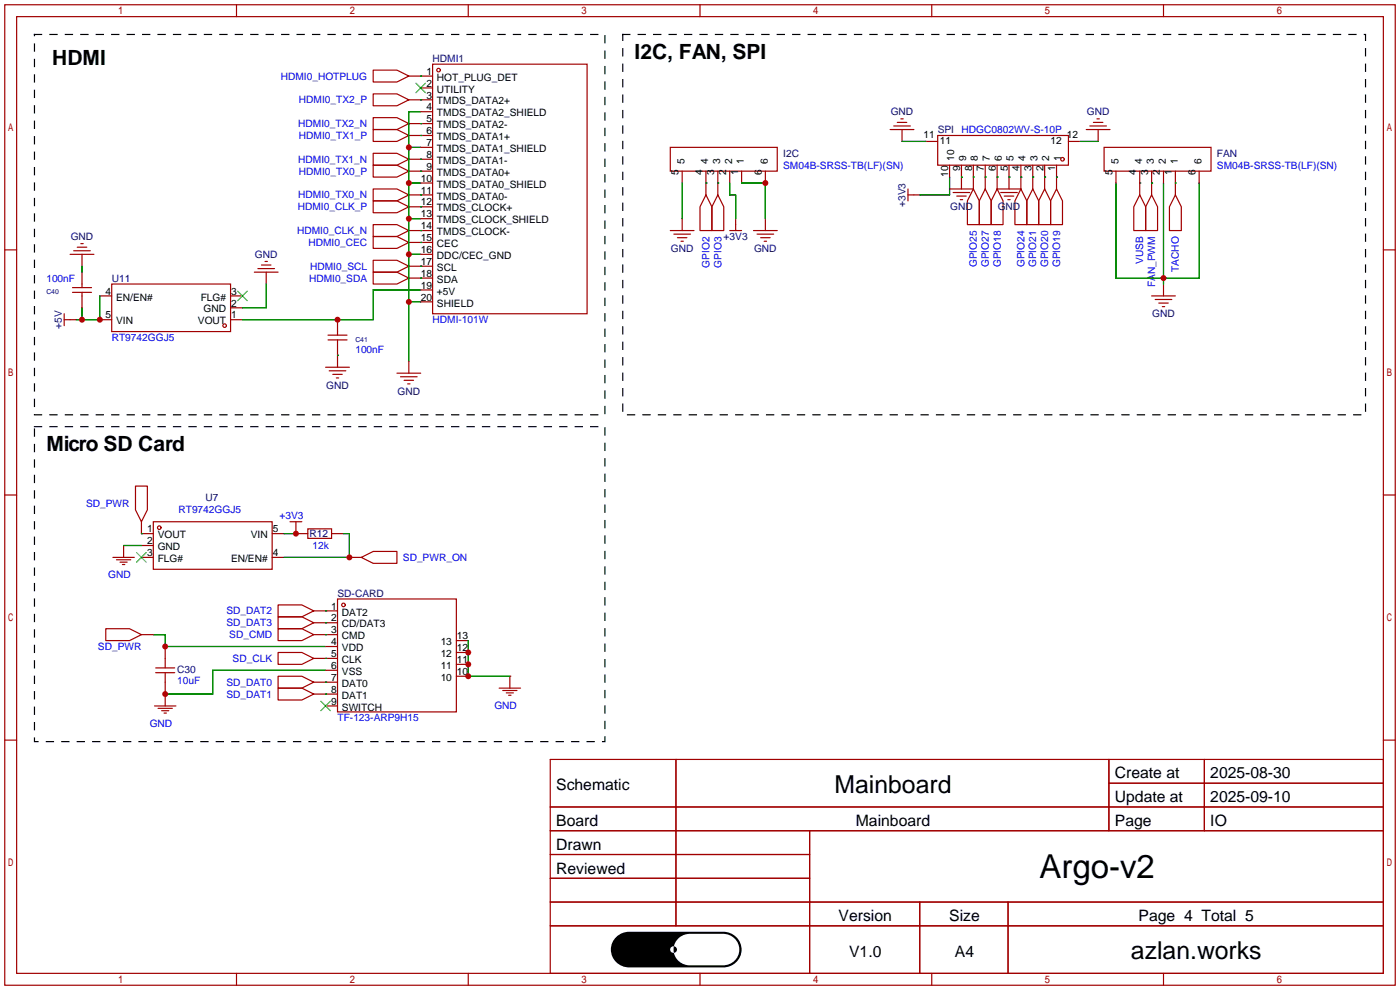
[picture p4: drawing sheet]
<svg xmlns="http://www.w3.org/2000/svg" width="299mm" height="212mm" viewBox="0 0 299 212" stroke-linecap="round" stroke-linejoin="round" font-family="sans-serif">
<g fill="none" stroke="#a10000" stroke-width=".25">
<path d="M1 1h297.2v209.6h-297.2zM3.6 3.6h292.1v204.4h-292.1zM50.5 1v2.6M100.1 1v2.6M149.6 1v2.6M199.1 1v2.6M248.7 1v2.6M1 53.4h2.6M295.7 53.4h2.5M1 105.8h2.6M295.7 105.8h2.5M1 158.2h2.6"/>
<path d="M295.7 158.2h2.5M117.6 162.3h178.1v45.7h-178.1zM117.6 172.5h178.1M117.6 177.5h178.1M144.5 162.3v35.6M173 177.5v30.5M237 162.3v15.2M237 167.4h58.7M257.4 162.3v15.2M117.6 182.6h55.4M117.6 192.8h178.1M117.6 187.7h55.4"/>
<path d="M117.6 197.9h178.1M196.6 192.8v15.2M215.4 192.8v15.2M50.5 208v2.6M100.1 208v2.6M149.6 208v2.6M199.1 208v2.6M248.7 208v2.6"/>
</g>
<path d="M131.7 200.3a4 4 0 0 1 2.8-1.2h20.1a3.8 3.8 0 0 1 3.9 3.8 3.8 3.8 0 0 1-3.9 3.9h-20.1a3.8 3.8 0 0 1-3.6-2.3 3.8 3.8 0 0 1 .8-4.2z" fill="#000"/>
<path d="M143.4 202.4l.6-.2v1.4a.71 .71 0 0 1-.7-.3 .71 .71 0 0 1 .1-.9zM145 200.6a3.5 3.5 0 0 1 2.4-1h7.1a3.4 3.4 0 0 1 3.5 3.3 3.4 3.4 0 0 1-3.5 3.4h-7.1a3.5 3.5 0 0 1-3.4-2.7 .71 .71 0 0 0 .7-.7 .71 .71 0 0 0-.7-.7l.2-.6z" fill="#fff"/>
<g fill="none" stroke="#a10000" stroke-width=".25">
<path d="M79.8 15h5l2.6 1.3-2.6 1.2h-5zM87.4 16.3h5.1M89.9 18.8h2.6M92.5 13.7h33v53.4h-33zM79.8 35.3h5l2.6 1.3-2.6 1.2h-5zM79.8 32.8h5l2.6 1.2-2.6 1.3h-5zM79.8 27.7h5l2.6 1.3-2.6 1.2h-5zM79.8 25.1h5l2.6 1.3-2.6 1.3h-5zM79.8 20.1h5l2.6 1.2-2.6 1.3h-5zM87.4 36.6h5.1M87.4 34h5.1M87.4 29h5.1"/>
<path d="M87.4 26.4h5.1M87.4 21.3h5.1M89.9 23.9h2.6M89.9 31.5h2.6M89.9 39.1h2.6M143.3 31.5h22.8v5.1h-22.8zM145.8 36.6v2.5M150.9 36.6v5.1M153.4 36.6v5.1M156 36.6v2.5M158.5 36.6v2.5M163.6 36.6v2.5"/>
<path d="M190.2 27.7h5.1M191 26.9h3.6M191.8 26.2h2M192.5 25.4h.5M192.8 27.7v2.5M197.9 30.2h2.5M200.4 29h27.9v6.3h-27.9zM202.9 35.3v2.5M205.5 35.3v5.1M208 35.3v5.1M210.6 35.3v5.1M213.1 35.3v5.1"/>
<path d="M215.6 35.3v5.1M218.2 35.3v5.1M220.7 35.3v5.1M223.3 35.3v5.1M225.8 35.3v5.1M228.3 30.2h2.6M232.2 27.7h5M232.9 26.9h3.6M233.7 26.2h2M234.4 25.4h.5M234.7 27.7v2.5M236 31.5h22.8v5.1h-22.8z"/>
<path d="M238.5 36.6v2.5M243.6 36.6v5.1M246.1 36.6v5.1M248.7 36.6v2.5M251.2 36.6v5.1M256.3 36.6v2.5M15 54.4h5.1M15.7 53.6h3.6M16.5 52.8h2M17.3 52.1h.5M17.5 54.4v2.5M17.5 58.2v3.3"/>
<path d="M54.4 58.2h5M55.1 57.4h3.6M55.9 56.6h2M56.6 55.9h.5M56.9 58.2v2.5M79.8 50.5h5l2.6 1.3-2.6 1.3h-5zM79.8 58.2h5l2.6 1.2-2.6 1.3h-5zM79.8 55.6h5l2.6 1.3-2.6 1.3h-5zM79.8 42.9h5l2.6 1.3-2.6 1.3h-5zM79.8 48h5l2.6 1.3-2.6 1.2h-5zM79.8 40.4h5l2.6 1.3-2.6 1.2h-5zM87.4 51.8h5.1"/>
<path d="M87.4 59.4h5.1M87.4 56.9h5.1M87.4 44.2h5.1M87.4 49.3h5.1M87.4 41.7h5.1M89.9 54.4h2.6M89.9 46.7h2.6M143.3 49.3h5M144 50h3.6M144.8 50.8h2M145.5 51.6h.5M145.8 46.7v2.6"/>
<path d="M150.9 41.7l1.2 2.5v5.1h-2.5v-5.1zM153.4 41.7l1.3 2.5v5.1h-2.6v-5.1zM156 49.3h2.5M157.2 46.7v2.6M161 49.3h5.1M161.8 50h3.6M162.6 50.8h2M163.3 51.6h.5M163.6 46.7v2.6M194.1 41.7h2.5M194.1 40.4v2.5M202.9 40.4h5.1"/>
<path d="M203.7 41.1h3.6M204.5 41.9h2M205.2 42.7h.5M208 40.4l1.3 2.5v5.1h-2.5v-5.1zM210.6 40.4l1.2 2.5v5.1h-2.5v-5.1zM213.1 40.4l1.3 2.5v5.1h-2.6v-5.1zM213.1 40.4h5.1M213.9 41.1h3.5M214.6 41.9h2.1M215.4 42.7h.5M218.2 40.4l1.3 2.5v5.1h-2.6v-5.1zM220.7 40.4l1.3 2.5v5.1h-2.5v-5.1z"/>
<path d="M223.3 40.4l1.2 2.5v5.1h-2.5v-5.1zM225.8 40.4l1.3 2.5v5.1h-2.6v-5.1zM243.6 41.7l1.3 2.5v5.1h-2.6v-5.1zM246.1 41.7l1.3 2.5v5.1h-2.5v-5.1zM251.2 41.7l1.3 2.5v5.1h-2.6v-5.1zM13.7 68.3h2.6M13.7 67.1v2.5M15.5 62.5h4.1M15.5 61.5h4.1M17.5 62.5v3.3M21.3 68.3h2.6M21.3 63.2h2.6"/>
<path d="M23.9 60.7h25.4v10.2h-25.4zM49.3 68.3h2.5M49.3 65.8h2.5M49.3 63.2h2.5M69.6 78.5h5.1M70.1 72.6h4.1M70.1 71.6h4.1M70.4 79.2h3.5M72.1 68.3v3.3M72.1 72.6v5.9M84.8 79.8h5.1M87.4 77.2v2.6"/>
<path d="M89.9 62h2.6M89.9 64.5h2.6M246.1 63.2h5.1M246.9 64h3.5M247.6 64.8h2.1M248.4 65.5h.5M248.7 60.7v2.5M71.1 80h2.1M71.9 80.8h.5M85.6 80.5h3.6M86.4 81.3h2M87.1 82h.5"/>
<path d="M24.1 119.1h4.6M24.9 119.6h3M26.4 116.6h.1M26.4 116.6v2.5M29 103.9h2.5v5.1l-1.3 2.5-1.2-2.5zM30.2 111.5v2.5h2.6M30.2 116.6h2.6M30.2 119.1h2.6M32.8 111.5h25.4v10.2h-25.4zM58.2 114h2.5M58.2 119.1h2.5M62 111.5h2.5"/>
<path d="M63.2 114h.1M63.2 114h2.6M63.2 111.5v2.5M65.8 113h5.1v2.1h-5.1zM70.9 114h2.5M74.7 119.1h2.5M77.2 119.1l2.6-1.2h5v2.5h-5zM22.6 134.4h5.1l2.5 1.2-2.5 1.3h-5.1zM25.7 120.1h1.5M26.2 120.6h.5M30.2 135.6h2.6M35.3 138.2v4.5"/>
<path d="M59.4 131.8h5.1l2.6 1.3-2.6 1.3h-5.1zM59.4 129.3h5.1l2.6 1.3-2.6 1.2h-5.1zM59.4 134.4h5.1l2.6 1.2-2.6 1.3h-5.1zM59.4 139.4h5.1l2.6 1.3-2.6 1.3h-5.1zM67.1 135.6h5M67.1 133.1h5M67.1 130.6h5M69.6 138.2h2.5M72.1 128h25.4v24.1h-25.4zM97.5 139.4h2.6M97.5 136.9h2.6M33 150.9h4.6"/>
<path d="M33.3 142.7h4M33.3 143.8h4M33.8 151.4h3M34.5 151.9h1.6M35.1 152.4h.5M35.3 148.3h.1M35.3 143.8v7.1M59.4 144.5h5.1l2.6 1.3-2.6 1.3h-5.1zM59.4 147.1h5.1l2.6 1.2-2.6 1.3h-5.1zM67.1 145.8h5M67.1 148.3h5M67.1 140.7h5"/>
<path d="M69.6 150.9h2.5M69.6 143.3h2.5M97.5 144.5h2.6M97.5 142h2.6M106.7 147.1h4.6M107.4 147.6h3.1M108.2 148.1h1.5M108.7 148.6h.5M109 144.5h.1M109 144.5v2.6"/>
<circle cx="93.7" cy="15" r=".38"/>
<circle cx="227.1" cy="34" r=".38"/>
<circle cx="48" cy="69.6" r=".38"/>
<circle cx="34" cy="112.8" r=".38"/>
<circle cx="73.4" cy="129.3" r=".38"/>
</g>
<path d="M88.9 17.8l2 2M90.9 17.8l-2 2M50.8 62.2l2 2.1M52.8 62.2l-2 2.1M29.2 118.1l2 2M31.2 118.1l-2 2M68.6 149.9l2 2M70.6 149.9l-2 2" fill="none" stroke="#3c3" stroke-width=".25"/>
<g fill="none" stroke="#008700" stroke-width=".25">
<path d="M89.9 16.3h.1M87.4 39.1h2.5M87.4 31.5h2.5M89.9 36.6h.1M89.9 34h.1M89.9 29h.1M89.9 26.4h.1M89.9 21.3h.1M89.9 23.9h-2.5v53.3M145.8 39.1v7.6M150.9 39.1h.1M153.4 39.1h.1"/>
<path d="M156 39.1v2.6h1.2v5M158.5 39.1h5.1v7.6M192.8 30.2h5.1M202.9 37.8v3.9h-6.3M205.5 37.8h.1M208 37.8h.1M210.6 37.8h.1M213.1 37.8h.1M215.6 37.8h.1M218.2 37.8h.1M220.7 37.8h.1M223.3 37.8h.1"/>
<path d="M225.8 37.8h.1M230.9 30.2h3.8M238.5 39.1v20.3h17.8v-20.3M243.6 39.1h.1M246.1 39.1h.1M248.7 39.1v21.6M251.2 39.1h.1M17.5 56.9v1.3M87.4 54.4h2.5M87.4 46.7h2.5M89.9 51.8h.1M89.9 59.4h.1"/>
<path d="M89.9 56.9h.1M89.9 44.2h.1M89.9 49.3h.1M89.9 41.7h.1M17.5 65.8v2.5M21.3 63.2v5.1h-5M56.9 60.7v5.1h-5.1M72.1 75.9h.1M87.4 64.5h2.5M89.9 62h-10.1v6.3h-28M26.4 116.6h3.8M30.2 114h.1"/>
<path d="M60.7 114h2.5M73.4 114h1.3v5.1h-14M32.8 135.6h2.5v2.6h34.3M69.6 133.1h.1M69.6 130.6h.1M69.6 135.6h.1M100.1 136.9v7.6h8.9M69.6 145.8h.1M69.6 148.3h.1M69.6 140.7h.1M69.6 143.3h-24.1v5h-10.2"/>
</g>
<path d="M7.4 7.4h121.9v81.2h-121.9zM133.1 7.4h158.7v81.2h-158.7zM7.4 91.2h121.9v67.3h-121.9z" fill="none" stroke="#000" stroke-width=".25" stroke-dasharray="1.5 1.8"/>
<g fill="#c00">
<circle cx="74.7" cy="119.1" r=".63"/>
<circle cx="63.2" cy="114" r=".63"/>
<circle cx="35.3" cy="138.2" r=".63"/>
<circle cx="35.3" cy="148.3" r=".63"/>
<circle cx="21.3" cy="68.3" r=".63"/>
<circle cx="17.5" cy="68.3" r=".63"/>
<circle cx="72.1" cy="68.3" r=".63"/>
<circle cx="87.4" cy="64.5" r=".63"/>
<circle cx="87.4" cy="54.4" r=".63"/>
<circle cx="87.4" cy="46.7" r=".63"/>
<circle cx="87.4" cy="39.1" r=".63"/>
<circle cx="87.4" cy="31.5" r=".63"/>
<circle cx="100.1" cy="144.5" r=".63"/>
<circle cx="100.1" cy="142" r=".63"/>
<circle cx="100.1" cy="139.4" r=".63"/>
<circle cx="248.7" cy="59.4" r=".63"/>
<circle cx="163.6" cy="39.1" r=".63"/>
</g>
<text font-size="7.1" x="222.1" y="187.7">Argo-v2</text>
<g font-size="5.3">
<text x="178.4" y="169.4">Mainboard</text>
<text x="241.7" y="205">azlan.works</text>
</g>
<g font-size="4.5">
<text x="11.2" y="13.9">HDMI</text>
<text x="135.6" y="12.7">I2C, FAN, SPI</text>
<text x="9.9" y="96.5">Micro SD Card</text>
</g>
<g font-size="3.4">
<text x="238.3" y="166.4">Create at</text>
<text x="258.7" y="166.4">2025-08-30</text>
<text x="118.9" y="168.9">Schematic</text>
<text x="238.3" y="171.5">Update at</text>
<text x="258.7" y="171.5">2025-09-10</text>
<text x="118.9" y="176.5">Board</text>
<text x="182.9" y="176.5">Mainboard</text>
<text x="238.3" y="176.5">Page</text>
<text x="258.7" y="176.5">IO</text>
<text x="118.9" y="181.6">Drawn</text>
<text x="118.9" y="186.7">Reviewed</text>
<text x="179.2" y="196.9">Version</text>
<text x="202.9" y="196.9">Size</text>
<text x="243.4" y="196.9">Page 4 Total 5</text>
<text x="181.5" y="204.5">V1.0</text>
<text x="204.1" y="204.5">A4</text>
</g>
<g font-size="2.2" fill="#00f">
<text x="60" y="17">HDMI0_HOTPLUG</text>
<text x="63.9" y="22.1">HDMI0_TX2_P</text>
<text x="63.8" y="27.2">HDMI0_TX2_N</text>
<text x="63.9" y="29.7">HDMI0_TX1_P</text>
<text x="205.5" y="28.4">HDGC0802WV-S-10P</text>
<text x="63.8" y="34.8">HDMI0_TX1_N</text>
<text x="63.9" y="37.3">HDMI0_TX0_P</text>
<text x="167.4" y="36.1">SM04B-SRSS-TB(LF)(SN)</text>
<text x="260.1" y="36.1">SM04B-SRSS-TB(LF)(SN)</text>
<text x="63.6" y="45">HDMI0_CLK_P</text>
<text x="63.8" y="42.4">HDMI0_TX0_N</text>
<text x="63.5" y="50">HDMI0_CLK_N</text>
<text x="65.9" y="52.6">HDMI0_CEC</text>
<text x="66.3" y="57.7">HDMI0_SCL</text>
<text x="151.6" y="57.2" transform="rotate(-90 151.6 57.2)">GPIO2</text>
<text x="154.2" y="57.2" transform="rotate(-90 154.2 57.2)">GPIO3</text>
<text x="208.8" y="57.1" transform="rotate(-90 208.8 57.1)">GPIO25</text>
<text x="211.3" y="57.1" transform="rotate(-90 211.3 57.1)">GPIO27</text>
<text x="213.9" y="57.1" transform="rotate(-90 213.9 57.1)">GPIO18</text>
<text x="218.9" y="57.1" transform="rotate(-90 218.9 57.1)">GPIO24</text>
<text x="221.5" y="57.1" transform="rotate(-90 221.5 57.1)">GPIO21</text>
<text x="224" y="57.1" transform="rotate(-90 224 57.1)">GPIO20</text>
<text x="226.6" y="57.1" transform="rotate(-90 226.6 57.1)">GPIO19</text>
<text x="244.3" y="56.5" transform="rotate(-90 244.3 56.5)">VUSB</text>
<text x="252" y="58.2" transform="rotate(-90 252 58.2)">TACHO</text>
<text x="9.9" y="60.2">100nF</text>
<text x="66" y="60.2">HDMI0_SDA</text>
<text x="246.9" y="61.4" transform="rotate(-90 246.9 61.4)">FAN_PWM</text>
<text x="92.5" y="69.1">HDMI-101W</text>
<text x="23.9" y="72.9">RT9742GGJ5</text>
<text x="75.9" y="75.4">100nF</text>
<text x="18.4" y="108.5">SD_PWR</text>
<text x="38.1" y="109.6">RT9742GGJ5</text>
<text x="59.8" y="110.9">+3V3</text>
<text x="66.8" y="117.3">12k</text>
<text x="86.1" y="119.9">SD_PWR_ON</text>
<text x="23.1" y="123.6">GND</text>
<text x="48.4" y="131.3">SD_DAT2</text>
<text x="48.4" y="133.9">SD_DAT3</text>
<text x="49" y="136.4">SD_CMD</text>
<text x="20.9" y="138.9">SD_PWR</text>
<text x="49.7" y="141.5">SD_CLK</text>
<text x="37.8" y="146.2">10uF</text>
<text x="48.4" y="146.6">SD_DAT0</text>
<text x="48.4" y="149.1">SD_DAT1</text>
<text x="32" y="155.3">GND</text>
<text x="72.1" y="154.2">TF-123-ARP9H15</text>
<text x="105.7" y="151.5">GND</text>
</g>
<g font-size="2.2">
<text x="91.1" y="16">1</text>
<text x="93.4" y="17.2">HOT_PLUG_DET</text>
<text x="91.1" y="18.5">2</text>
<text x="91.1" y="21.1">3</text>
<text x="91.1" y="23.6">4</text>
<text x="93.4" y="19.8">UTILITY</text>
<text x="93.4" y="22.3">TMDS_DATA2+</text>
<text x="91.1" y="26.1">5</text>
<text x="91.1" y="28.7">6</text>
<text x="93.4" y="24.9">TMDS_DATA2_SHIELD</text>
<text x="93.4" y="27.4">TMDS_DATA2-</text>
<text x="93.4" y="29.9">TMDS_DATA1+</text>
<text x="197.4" y="29.5">11</text>
<text x="228" y="29.5">12</text>
<text x="91.1" y="31.2">7</text>
<text x="91.1" y="33.8">8</text>
<text x="93.4" y="32.5">TMDS_DATA1_SHIELD</text>
<text x="93.4" y="35">TMDS_DATA1-</text>
<text x="146.3" y="35.2" transform="rotate(-90 146.3 35.2)">5</text>
<text x="151.4" y="35.2" transform="rotate(-90 151.4 35.2)">4</text>
<text x="153.9" y="35.2" transform="rotate(-90 153.9 35.2)">3</text>
<text x="156.5" y="35.2" transform="rotate(-90 156.5 35.2)">2</text>
<text x="159" y="35.2" transform="rotate(-90 159 35.2)">1</text>
<text x="164.1" y="35.2" transform="rotate(-90 164.1 35.2)">6</text>
<text x="200.9" y="30.7">11</text>
<text x="203.9" y="34.4" transform="rotate(-90 203.9 34.4)">10</text>
<text x="206.5" y="34.4" transform="rotate(-90 206.5 34.4)">9</text>
<text x="209" y="34.4" transform="rotate(-90 209 34.4)">8</text>
<text x="211.6" y="34.4" transform="rotate(-90 211.6 34.4)">7</text>
<text x="214.1" y="34.4" transform="rotate(-90 214.1 34.4)">6</text>
<text x="216.6" y="34.4" transform="rotate(-90 216.6 34.4)">5</text>
<text x="219.2" y="34.4" transform="rotate(-90 219.2 34.4)">4</text>
<text x="221.7" y="34.4" transform="rotate(-90 221.7 34.4)">3</text>
<text x="224.3" y="34.4" transform="rotate(-90 224.3 34.4)">2</text>
<text x="224.5" y="30.7">12</text>
<text x="226.8" y="34.4" transform="rotate(-90 226.8 34.4)">1</text>
<text x="239" y="35.2" transform="rotate(-90 239 35.2)">5</text>
<text x="244.1" y="35.2" transform="rotate(-90 244.1 35.2)">4</text>
<text x="246.6" y="35.2" transform="rotate(-90 246.6 35.2)">3</text>
<text x="249.2" y="35.2" transform="rotate(-90 249.2 35.2)">2</text>
<text x="251.7" y="35.2" transform="rotate(-90 251.7 35.2)">1</text>
<text x="256.8" y="35.2" transform="rotate(-90 256.8 35.2)">6</text>
<text x="89.9" y="38.8">10</text>
<text x="89.9" y="41.4">11</text>
<text x="91.1" y="36.3">9</text>
<text x="93.4" y="37.6">TMDS_DATA0+</text>
<text x="93.4" y="40.1">TMDS_DATA0_SHIELD</text>
<text x="145" y="37.4" transform="rotate(-90 145 37.4)">5</text>
<text x="150.1" y="37.4" transform="rotate(-90 150.1 37.4)">4</text>
<text x="152.7" y="37.4" transform="rotate(-90 152.7 37.4)">3</text>
<text x="155.2" y="37.4" transform="rotate(-90 155.2 37.4)">2</text>
<text x="157.7" y="37.4" transform="rotate(-90 157.7 37.4)">1</text>
<text x="162.8" y="37.4" transform="rotate(-90 162.8 37.4)">6</text>
<text x="202.7" y="37.8" transform="rotate(-90 202.7 37.8)">10</text>
<text x="205.2" y="36.6" transform="rotate(-90 205.2 36.6)">9</text>
<text x="207.7" y="36.6" transform="rotate(-90 207.7 36.6)">8</text>
<text x="210.3" y="36.6" transform="rotate(-90 210.3 36.6)">7</text>
<text x="212.8" y="36.6" transform="rotate(-90 212.8 36.6)">6</text>
<text x="215.4" y="36.6" transform="rotate(-90 215.4 36.6)">5</text>
<text x="217.9" y="36.6" transform="rotate(-90 217.9 36.6)">4</text>
<text x="220.4" y="36.6" transform="rotate(-90 220.4 36.6)">3</text>
<text x="223" y="36.6" transform="rotate(-90 223 36.6)">2</text>
<text x="225.5" y="36.6" transform="rotate(-90 225.5 36.6)">1</text>
<text x="237.7" y="37.4" transform="rotate(-90 237.7 37.4)">5</text>
<text x="242.8" y="37.4" transform="rotate(-90 242.8 37.4)">4</text>
<text x="245.4" y="37.4" transform="rotate(-90 245.4 37.4)">3</text>
<text x="247.9" y="37.4" transform="rotate(-90 247.9 37.4)">2</text>
<text x="250.4" y="37.4" transform="rotate(-90 250.4 37.4)">1</text>
<text x="255.5" y="37.4" transform="rotate(-90 255.5 37.4)">6</text>
<text x="89.9" y="43.9">12</text>
<text x="89.9" y="46.5">13</text>
<text x="93.4" y="42.6">TMDS_DATA0-</text>
<text x="93.4" y="45.2">TMDS_CLOCK+</text>
<text x="93.4" y="47.7">TMDS_CLOCK_SHIELD</text>
<text x="89.9" y="49">14</text>
<text x="89.9" y="51.5">15</text>
<text x="93.4" y="50.3">TMDS_CLOCK-</text>
<text x="93.4" y="52.8">CEC</text>
<text x="89.9" y="54.1">16</text>
<text x="89.9" y="56.6">17</text>
<text x="89.9" y="59.2">18</text>
<text x="93.4" y="55.3">DDC/CEC_GND</text>
<text x="93.4" y="57.9">SCL</text>
<text x="22.5" y="63">4</text>
<text x="24.8" y="64.2">EN/EN#</text>
<text x="42.9" y="64.2">FLG#</text>
<text x="49.4" y="65.5">2</text>
<text x="49.4" y="63">3</text>
<text x="89.9" y="61.7">19</text>
<text x="89.9" y="64.2">20</text>
<text x="93.4" y="60.4">SDA</text>
<text x="93.4" y="63">+5V</text>
<text x="93.4" y="65.5">SHIELD</text>
<text x="22.5" y="68">5</text>
<text x="24.8" y="69.3">VIN</text>
<text x="42.3" y="69.3">VOUT</text>
<text x="43.5" y="66.8">GND</text>
<text x="49.4" y="68">1</text>
<text x="31.4" y="113.8">1</text>
<text x="58.3" y="113.8">5</text>
<text x="31.4" y="116.3">2</text>
<text x="31.4" y="118.8">3</text>
<text x="33.7" y="115">VOUT</text>
<text x="33.7" y="117.6">GND</text>
<text x="53.6" y="115">VIN</text>
<text x="58.3" y="118.8">4</text>
<text x="33.7" y="120.1">FLG#</text>
<text x="49.4" y="120.1">EN/EN#</text>
<text x="70.8" y="130.3">1</text>
<text x="73.1" y="131.5">DAT2</text>
<text x="70.8" y="132.8">2</text>
<text x="70.8" y="135.4">3</text>
<text x="70.8" y="137.9">4</text>
<text x="73.1" y="134.1">CD/DAT3</text>
<text x="73.1" y="136.6">CMD</text>
<text x="94.2" y="137.9">13</text>
<text x="97.7" y="136.6">13</text>
<text x="70.8" y="140.4">5</text>
<text x="70.8" y="143">6</text>
<text x="73.1" y="139.2">VDD</text>
<text x="73.1" y="141.7">CLK</text>
<text x="94.2" y="143">11</text>
<text x="94.2" y="140.4">12</text>
<text x="97.7" y="141.7">11</text>
<text x="97.7" y="139.2">12</text>
<text x="70.8" y="145.5">7</text>
<text x="70.8" y="148.1">8</text>
<text x="73.1" y="144.2">VSS</text>
<text x="73.1" y="146.8">DAT0</text>
<text x="73.1" y="149.3">DAT1</text>
<text x="94.2" y="145.5">10</text>
<text x="97.7" y="144.2">10</text>
<text x="70.8" y="150.6">9</text>
<text x="73.1" y="151.9">SWITCH</text>
</g>
<g font-size="2.2" fill="#000080">
<text x="92.5" y="13.2">HDMI1</text>
<text x="190.4" y="24.6">GND</text>
<text x="200.4" y="28.4">SPI</text>
<text x="232.3" y="24.6">GND</text>
<text x="167.4" y="33.5">I2C</text>
<text x="260.1" y="33.5">FAN</text>
<text x="193.5" y="44.2" transform="rotate(-90 193.5 44.2)">+3V3</text>
<text x="203.1" y="45">GND</text>
<text x="213.2" y="45">GND</text>
<text x="15.1" y="51.3">GND</text>
<text x="143.4" y="53.8">GND</text>
<text x="154.7" y="51.3">+3V3</text>
<text x="161.2" y="53.8">GND</text>
<text x="54.5" y="55.1">GND</text>
<text x="23.9" y="60.2">U11</text>
<text x="13.2" y="70.3" transform="rotate(-90 13.2 70.3)">+5V</text>
<text x="246.3" y="67.8">GND</text>
<text x="69.7" y="83.1">GND</text>
<text x="85" y="84.3">GND</text>
<text x="44" y="107.1">U7</text>
<text x="66.2" y="114.7">R12</text>
<text x="72.1" y="127.5">SD-CARD</text>
<text x="37.8" y="143.9">C30</text>
</g>
<g font-size="1.5" fill="#000080">
<text x="9.9" y="62.9">C40</text>
<text x="75.9" y="73.1">C41</text>
</g>
</svg>
